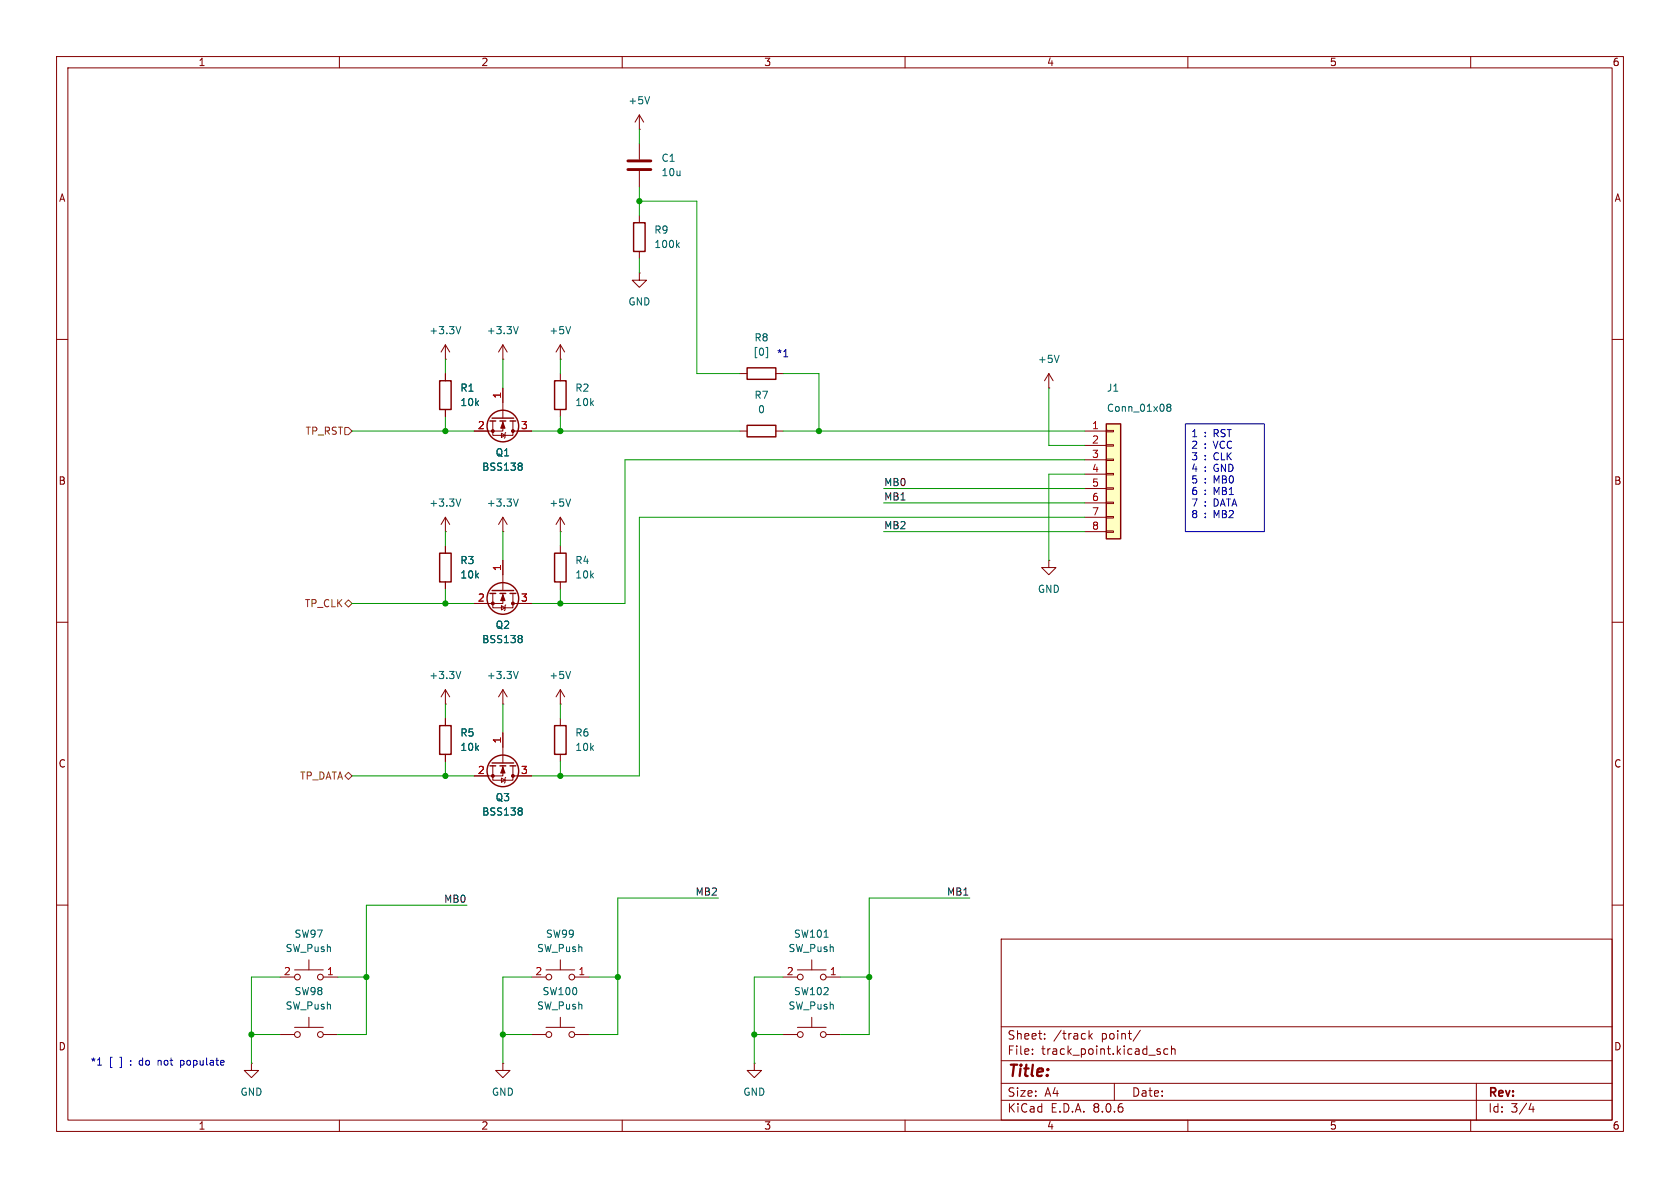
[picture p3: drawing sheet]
<svg xmlns="http://www.w3.org/2000/svg" width="297mm" height="210mm" viewBox="0 0 297 210" stroke-linecap="round" stroke-linejoin="round" font-family="sans-serif">
<g fill="none" stroke="#840000" stroke-width=".18">
<path d="M10 10h277v190h-277zM12 12h273v186h-273zM60 10v2M110 10v2M160 10v2M210 10v2M260 10v2M113 22.9h.1M113 20.3l-.7 1.3M113 20.3v2.6M113 38.1v1.3M113 20.3l.8 1.3"/>
<path d="M10 60h2M113 48.3v1.2h1.3l-1.3 1.3-1.2-1.3h1.2M113 48.3h.1M113 44.5v1.2M285 60h2M78.7 63.5h.1M78.7 61v2.5M78.7 66v1.3M78.7 72.4v1.3M78.7 61l-.7 1.2M78.7 61l.8 1.2M87.1 74.4v2.6h3.6v-2.6"/>
<path d="M88.6 76.6l.7 .4-.7 .3zM88.9 63.5h.1M88.9 74.4v1.8h-5.1M88.9 61v2.5M88.9 68.6v5.3M88.9 61l-.8 1.2M88.9 61l.8 1.2M89.4 76.5l-.1 .1v.7l-.1 .2M90.7 76.2h3.3M99.1 63.5h.1M99.1 61v2.5M99.1 66v1.3"/>
<path d="M99.1 72.4v1.3M99.1 61l-.8 1.2M99.1 61l.7 1.2M130.8 76.2h1.3M130.8 66h1.3M137.2 76.2h1.2M137.2 66h1.2M78.7 94h.1M78.7 91.4v2.6M78.7 96.5v1.3M78.7 91.4l-.7 1.3M78.7 91.4l.8 1.3"/>
<path d="M88.9 94h.1M88.9 91.4v2.6M88.9 99.1v5.3M88.9 91.4l-.8 1.3M88.9 91.4l.8 1.3M99.1 94h.1M99.1 91.4v2.6M99.1 96.5v1.3M99.1 91.4l-.8 1.3M99.1 91.4l.7 1.3M185.4 99.1v1.2h1.3l-1.3 1.3-1.3-1.3h1.3M185.4 99.1h.1"/>
<path d="M10 110h2M78.7 102.9v1.2M87.1 104.9v2.5h3.6v-2.5M88.6 107.1l.7 .3-.7 .4zM88.9 104.9v1.8h-5.1M89.4 106.9l-.1 .2v.7l-.1 .2M90.7 106.7h3.3M99.1 102.9v1.2M285 110h2M78.7 124.5h.1M78.7 121.9l-.7 1.3M78.7 121.9v2.6"/>
<path d="M78.7 127v1.3M78.7 133.4v1.2M78.7 121.9l.8 1.3M87.1 135.4v2.5h3.6v-2.5M88.6 137.5l.7 .4-.7 .4zM88.9 135.4v1.8h-5.1M88.9 124.5h.1M88.9 121.9v2.6M88.9 129.5v5.4M88.9 121.9l-.8 1.3M88.9 121.9l.8 1.3M89.4 137.4l-.1 .1v.8l-.1 .1"/>
<path d="M90.7 137.2h3.3M99.1 124.5h.1M99.1 121.9v2.6M99.1 127v1.3M99.1 133.4v1.2M99.1 121.9l-.8 1.3M99.1 121.9l.7 1.3M10 160h2M285 160h2M49.5 172.7h2.6M52.1 171.5h5M54.6 169.7v1.8"/>
<path d="M54.6 179.8v1.8M57.1 172.7h2.6M94 172.7h2.5M96.5 171.5h5.1M99.1 169.7v1.8M99.1 179.8v1.8M101.6 172.7h2.5M143.5 179.8v1.8M177 166h108v32h-108zM44.4 188v1.2h1.3l-1.3 1.3-1.2-1.3h1.2M44.4 188h.1M49.5 182.9h2.6"/>
<path d="M52.1 181.6h5M57.1 182.9h2.6M60 198v2M88.9 188v1.2h1.3l-1.3 1.3-1.3-1.3h1.3M88.9 188h.1M94 182.9h2.5M96.5 181.6h5.1M101.6 182.9h2.5M110 198v2M133.3 188v1.2h1.3l-1.3 1.3-1.2-1.3h1.2M133.3 188h.1M138.4 182.9h2.6"/>
<path d="M141 181.6h5M146 182.9h2.6M160 198v2M177 194.5h108M177 191.5h108M177 187.5h108M177 181.5h108M182.5 186.3v.1M182.5 185.5v.1M184.7 183.6v.1M184.7 182.8v.1M192.5 182.2v1.5"/>
<path d="M192.7 183.1l.4 .6M193.1 182.7l-.6 .6M197 191.5v3M201.6 182.1l-1.3 2M204.7 185.9l.4 .1 .1 .2-.2 .2h-.3M204.7 185.4l.4 .1M206.5 185.5l-.5-.1-.3 .3v.4l.2 .2h.6M207.1 185.5l.2-.1 .4 .1v.9M207.1 184.9v1.5M210 198v2M260 198v2M261 191.5v6.5"/>
<path d="M270.7 195l-.4 1.1h.9M271 195.6v1"/>
<circle cx="52.6" cy="172.7" r=".51"/>
<circle cx="56.6" cy="172.7" r=".51"/>
<circle cx="97" cy="172.7" r=".51"/>
<circle cx="101.1" cy="172.7" r=".51"/>
<circle cx="52.6" cy="182.9" r=".51"/>
<circle cx="56.6" cy="182.9" r=".51"/>
<circle cx="97" cy="182.9" r=".51"/>
<circle cx="101.1" cy="182.9" r=".51"/>
<circle cx="141.5" cy="182.9" r=".51"/>
<circle cx="145.5" cy="182.9" r=".51"/>
</g>
<g fill="none" stroke="#840000" stroke-width=".25">
<path d="M112 39.4h2v5.1h-2zM77.7 67.3h2.1v5.1h-2.1zM86.6 74.4h1M87 73.9h3.8M88.4 74.4h1M90.2 74.4h1M98 67.3h2.1v5.1h-2.1zM132.1 65h5.1v2.1h-5.1zM132.1 75.2h5.1v2h-5.1zM77.7 97.8h2.1v5.1h-2.1zM98 97.8h2.1v5.1h-2.1zM86.6 104.9h1"/>
<path d="M87 104.4h3.8M88.4 104.9h1M90.2 104.9h1M77.7 128.3h2.1v5.1h-2.1zM86.6 135.4h1M87 134.9h3.8M88.4 135.4h1M90.2 135.4h1M98 128.3h2.1v5.1h-2.1z"/>
<circle cx="88.9" cy="75.3" r="2.79"/>
<circle cx="88.9" cy="105.8" r="2.79"/>
<circle cx="88.9" cy="136.3" r="2.79"/>
</g>
<g fill="none" stroke="#006464" stroke-width=".18">
<path d="M114.8 17.1l-.4 1.3M81.5 57.7l-.5 1.3M91.6 57.7l-.4 1.3M100.9 57.7l-.4 1.3M119.7 43.3l.4 .5M120.1 42.9l-.5 .5M135.4 61.4h.3v1.8h-.3M81.5 88.2l-.5 1.3M91.6 88.2l-.4 1.3M92.1 81.9l.2 .2-.2 .3 .2 .2v.3l-.2 .2M100.9 88.2l-.4 1.3M81.5 118.7l-.5 1.3"/>
<path d="M91.6 118.7l-.4 1.3M92.1 112.3l.2 .3-.2 .3 .2 .2v.3l-.2 .2M100.9 118.7l-.4 1.3M92.1 142.8l.2 .3-.2 .3 .2 .2v.2l-.2 .3"/>
</g>
<g fill="#840000" stroke="#840000" stroke-width=".18">
<path d="M88.9 135.6l.4 1.1h-.8z"/>
<path d="M88.9 105.2l.4 1h-.8z"/>
<path d="M88.9 74.7l.4 1h-.8z"/>
<circle cx="87.1" cy="137.2" r=".25"/>
<circle cx="90.7" cy="137.2" r=".25"/>
<circle cx="87.1" cy="106.7" r=".25"/>
<circle cx="90.7" cy="106.7" r=".25"/>
<circle cx="87.1" cy="76.2" r=".25"/>
<circle cx="90.7" cy="76.2" r=".25"/>
</g>
<path d="M195.6 74.9h2.5v20.4h-2.5z" fill="#ffffc2"/>
<g fill="none" stroke="#840000" stroke-width=".18">
<path d="M113 25.4v2.8M113 30.2v2.8M78.7 66v1.3M78.7 72.4v1.3M83.8 76.2h2.6M88.9 68.6v2.5M91.4 76.2h2.6M185.4 68.6h.1M185.4 66l-.7 1.3M185.4 66v2.6M185.4 66l.8 1.3M191.8 76.2h3.8"/>
<path d="M191.8 78.7h3.8M195.6 78.6h1.2v.3h-1.2zM195.6 76.1h1.2v.2h-1.2zM78.7 96.5v1.3M88.9 99.1v2.5M191.8 81.3h3.8M191.8 83.8h3.8M191.8 86.4h3.8M191.8 88.9h3.8M191.8 91.4h3.8M191.8 94h3.8M195.6 93.9h1.2v.2h-1.2z"/>
<path d="M195.6 91.3h1.2v.3h-1.2zM195.6 88.8h1.2v.2h-1.2zM195.6 86.2h1.2v.3h-1.2zM195.6 83.7h1.2v.2h-1.2zM195.6 81.2h1.2v.2h-1.2zM78.7 102.9v1.2M83.8 106.7h2.6M91.4 106.7h2.6M78.7 127v1.3M78.7 133.4v1.2M83.8 137.2h2.6M88.9 129.5v2.6"/>
<path d="M91.4 137.2h2.6M138.4 172.7h2.6M141 171.5h5M143.5 169.7v1.8M146 172.7h2.6"/>
<circle cx="141.5" cy="172.7" r=".51"/>
<circle cx="145.5" cy="172.7" r=".51"/>
</g>
<path d="M195.6 74.9h2.5v20.4h-2.5z" fill="none" stroke="#840000" stroke-width=".25"/>
<path d="M187.2 62.8l-.4 1.3M206.5 72l-.2-.3 .2-.3h.3l.2 .3-.2 .3M206.5 72l-.2 .2v.4l.2 .1h.4l.1-.2v-.3l-.2-.2M206.5 72h.3M92.1 81.9l.2 .2-.2 .3 .2 .2v.3l-.2 .2M92.1 112.3l.2 .3-.2 .3 .2 .2v.3l-.2 .2M92.1 142.8l.2 .3-.2 .3 .2 .2v.2l-.2 .3M145.7 165.7h.7" fill="none" stroke="#006464" stroke-width=".18"/>
<path d="M111 30h4.1M111 28.4h4.1" fill="none" stroke="#840000" stroke-width=".51"/>
<path d="M61 75.6h.6l.6 .6-.6 .6h-.6zM61 106.7l.6-.7 .6 .7-.6 .6zM61 137.2l.6-.7 .6 .7-.6 .6z" fill="none" stroke="#725600" stroke-width=".18"/>
<path d="M138.6 63.1h.7M209.5 74.9h14v19.1h-14zM17.2 188.3h.8M27.9 187.4v.9M28.1 187.4l-.2 .2M31.9 188.2l.4 .1M31.9 187.4v1.3M32.3 187.4l-.4 .1" fill="none" stroke="#0000c2" stroke-width=".18"/>
<g fill="none" stroke="#009600" stroke-width=".18">
<path d="M113 22.9v2.5M113 33v5.1M113 35.6h10.2v30.4h7.6M113 45.7v2.6M62.2 76.2h21.6M78.7 63.5v2.5M78.7 73.7v2.5M88.9 63.5v5.1M94 76.2h36.8M99.1 63.5v2.5M99.1 73.7v2.5M138.4 76.2h53.4"/>
<path d="M138.4 66h6.4v10.2M185.4 68.6v10.1h6.4M78.7 94v2.5M88.9 94v5.1M99.1 94v2.5M156.2 88.9h35.6M156.2 86.4h35.6M156.2 94h35.6M191.8 81.3h-81.3v25.4h-16.5M191.8 91.4h-78.8v45.8h-19M191.8 83.8h-6.4v15.3M62.2 106.7h21.6"/>
<path d="M78.7 104.1v2.6M99.1 104.1v2.6M62.2 137.2h21.6M78.7 124.5v2.5M78.7 134.6v2.6M88.9 124.5v5M99.1 124.5v2.5M99.1 134.6v2.6M127 158.8h-17.8v24.1h-5.1M171.4 158.8h-17.7v24.1h-5.1M49.5 172.7h-5.1v15.3M59.7 172.7h5.1"/>
<path d="M82.5 160h-17.7v22.9h-5.1M94 172.7h-5.1v15.3M104.1 172.7h5.1M138.4 172.7h-5.1v15.3M148.6 172.7h5.1M44.4 182.9h5.1M88.9 182.9h5.1M133.3 182.9h5.1"/>
</g>
<g fill="#009600" stroke="#009600" stroke-width=".18">
<circle cx="144.8" cy="76.2" r=".46"/>
<circle cx="113" cy="35.6" r=".46"/>
<circle cx="99.1" cy="76.2" r=".46"/>
<circle cx="88.9" cy="182.9" r=".46"/>
<circle cx="64.8" cy="172.7" r=".46"/>
<circle cx="78.7" cy="137.2" r=".46"/>
<circle cx="44.4" cy="182.9" r=".46"/>
<circle cx="99.1" cy="106.7" r=".46"/>
<circle cx="78.7" cy="76.2" r=".46"/>
<circle cx="78.7" cy="106.7" r=".46"/>
<circle cx="99.1" cy="137.2" r=".46"/>
<circle cx="133.3" cy="182.9" r=".46"/>
<circle cx="109.2" cy="172.7" r=".46"/>
<circle cx="153.7" cy="172.7" r=".46"/>
</g>
<text font-size="2.8" fill="#840000" x="178" y="190.9">Title:</text>
<g font-size="2.1" fill="#840000">
<text x="178" y="184">Sheet:</text>
<text x="186.2" y="184">/track</text>
<text x="194.7" y="184">point/</text>
<text x="178" y="186.7">File:</text>
<text x="184.1" y="186.7">track_point.kicad_sch</text>
<text x="178" y="196.9">KiCad</text>
<text x="178" y="194.1">Size:</text>
<text x="184.7" y="194.1">A4</text>
<text x="185.7" y="196.9">E.D.A.</text>
<text x="193.3" y="196.9">8.0.6</text>
<text x="200" y="194.1">Date:</text>
<text x="263" y="194.3">Rev:</text>
<text x="263" y="196.9">Id:</text>
<text x="267.1" y="196.9">3/4</text>
</g>
<g font-size="1.8" fill="#840000">
<text x="35" y="11.9">1</text>
<text x="85" y="11.9">2</text>
<text x="135" y="11.9">3</text>
<text x="185" y="11.9">4</text>
<text x="235" y="11.9">5</text>
<text x="285" y="11.9">6</text>
<text x="10.3" y="35.9">A</text>
<text x="285.3" y="35.9">A</text>
<text x="10.3" y="85.9">B</text>
<text x="285.3" y="85.9">B</text>
<text x="10.3" y="135.9">C</text>
<text x="285.3" y="135.9">C</text>
<text x="10.3" y="185.9">D</text>
<text x="285.3" y="185.9">D</text>
<text x="35" y="199.9">1</text>
<text x="85" y="199.9">2</text>
<text x="135" y="199.9">3</text>
<text x="185" y="199.9">4</text>
<text x="235" y="199.9">5</text>
<text x="285" y="199.9">6</text>
</g>
<g font-size="1.8" fill="#006464">
<text x="111" y="18.6">+5V</text>
<text x="116.8" y="28.8">C1</text>
<text x="116.8" y="31.3">10u</text>
<text x="115.6" y="41.5">R9</text>
<text x="115.6" y="44">100k</text>
<text x="75.8" y="59.3">+3.3V</text>
<text x="86" y="59.3">+3.3V</text>
<text x="97" y="59.3">+5V</text>
<text x="111" y="54.2">GND</text>
<text x="133.1" y="63.1">[0]</text>
<text x="133.3" y="60.6">R8</text>
<text x="183.4" y="64.4">+5V</text>
<text x="81.3" y="69.4">R1</text>
<text x="81.3" y="72">10k</text>
<text x="101.6" y="69.4">R2</text>
<text x="101.6" y="72">10k</text>
<text x="133.3" y="70.7">R7</text>
<text x="195.6" y="69.4">J1</text>
<text x="133.9" y="73.3">0</text>
<text x="195.6" y="73">Conn_01x08</text>
<text x="85.1" y="83.4">BSS138</text>
<text x="87.5" y="80.9">Q1</text>
<text x="75.8" y="89.8">+3.3V</text>
<text x="86" y="89.8">+3.3V</text>
<text x="97" y="89.8">+5V</text>
<text x="81.3" y="99.9">R3</text>
<text x="101.6" y="99.9">R4</text>
<text x="81.3" y="102.5">10k</text>
<text x="101.6" y="102.5">10k</text>
<text x="183.4" y="105">GND</text>
<text x="85.1" y="113.9">BSS138</text>
<text x="87.5" y="111.4">Q2</text>
<text x="75.8" y="120.2">+3.3V</text>
<text x="86" y="120.2">+3.3V</text>
<text x="97" y="120.2">+5V</text>
<text x="81.3" y="130.4">R5</text>
<text x="101.6" y="130.4">R6</text>
<text x="81.3" y="132.9">10k</text>
<text x="101.6" y="132.9">10k</text>
<text x="87.5" y="141.8">Q3</text>
<text x="85.1" y="144.4">BSS138</text>
<text x="52" y="166">SW97</text>
<text x="96.4" y="166">SW99</text>
<text x="140.3" y="166">SW101</text>
<text x="50.4" y="168.5">SW_Push</text>
<text x="94.8" y="168.5">SW_Push</text>
<text x="139.3" y="168.5">SW_Push</text>
<text x="50.4" y="178.7">SW_Push</text>
<text x="52" y="176.1">SW98</text>
<text x="94.8" y="178.7">SW_Push</text>
<text x="95.8" y="176.1">SW100</text>
<text x="139.3" y="178.7">SW_Push</text>
<text x="140.3" y="176.1">SW102</text>
<text x="42.4" y="193.9">GND</text>
<text x="86.9" y="193.9">GND</text>
<text x="131.3" y="193.9">GND</text>
</g>
<g font-size="1.8" fill="#0000c2">
<text x="137.2" y="63.4">*1</text>
<text x="210.5" y="77.6">1</text>
<text x="212.9" y="77.6">:</text>
<text x="214.7" y="77.6">RST</text>
<text x="210.5" y="79.7">2</text>
<text x="210.5" y="81.7">3</text>
<text x="210.5" y="83.7">4</text>
<text x="212.9" y="79.7">:</text>
<text x="212.9" y="81.7">:</text>
<text x="212.9" y="83.7">:</text>
<text x="214.7" y="79.7">VCC</text>
<text x="214.7" y="81.7">CLK</text>
<text x="214.7" y="83.7">GND</text>
<text x="210.5" y="85.8">5</text>
<text x="210.5" y="87.8">6</text>
<text x="210.5" y="89.9">7</text>
<text x="212.9" y="85.8">:</text>
<text x="212.9" y="87.8">:</text>
<text x="212.9" y="89.9">:</text>
<text x="214.7" y="85.8">MB0</text>
<text x="214.7" y="87.8">MB1</text>
<text x="214.7" y="89.9">DATA</text>
<text x="210.5" y="91.9">8</text>
<text x="212.9" y="91.9">:</text>
<text x="214.7" y="91.9">MB2</text>
<text x="15.9" y="188.6">*1</text>
<text x="19.3" y="188.6">[</text>
<text x="21.3" y="188.6">]</text>
<text x="23.3" y="188.6">:</text>
<text x="25.1" y="188.6">do</text>
<text x="28.6" y="188.6">not</text>
<text x="32.7" y="188.6">populate</text>
</g>
<g font-size="1.8" fill="#a90000">
<text x="88.6" y="70.6" transform="rotate(-90 88.6 70.6)">1</text>
<text x="84.4" y="75.9">2</text>
<text x="92" y="75.9">3</text>
<text x="193" y="75.9">1</text>
<text x="193" y="78.5">2</text>
<text x="193" y="81">3</text>
<text x="193" y="83.6">4</text>
<text x="193" y="86.1">5</text>
<text x="193" y="88.6">6</text>
<text x="193" y="91.2">7</text>
<text x="193" y="93.7">8</text>
<text x="88.6" y="101" transform="rotate(-90 88.6 101)">1</text>
<text x="84.4" y="106.4">2</text>
<text x="92" y="106.4">3</text>
<text x="88.6" y="131.5" transform="rotate(-90 88.6 131.5)">1</text>
<text x="84.4" y="136.9">2</text>
<text x="92" y="136.9">3</text>
<text x="50.1" y="172.5">2</text>
<text x="57.7" y="172.5">1</text>
<text x="94.5" y="172.5">2</text>
<text x="102.2" y="172.5">1</text>
<text x="139" y="172.5">2</text>
<text x="146.6" y="172.5">1</text>
</g>
<g font-size="1.8" fill="#725600">
<text x="53.9" y="77.1">TP_RST</text>
<text x="53.8" y="107.5">TP_CLK</text>
<text x="52.9" y="138">TP_DATA</text>
</g>
<g font-size="1.8" fill="#0f0f0f">
<text x="156.2" y="88.6">MB1</text>
<text x="156.2" y="86">MB0</text>
<text x="156.2" y="93.6">MB2</text>
<text x="78.4" y="159.7">MB0</text>
<text x="122.9" y="158.4">MB2</text>
<text x="167.3" y="158.4">MB1</text>
</g>
</svg>
